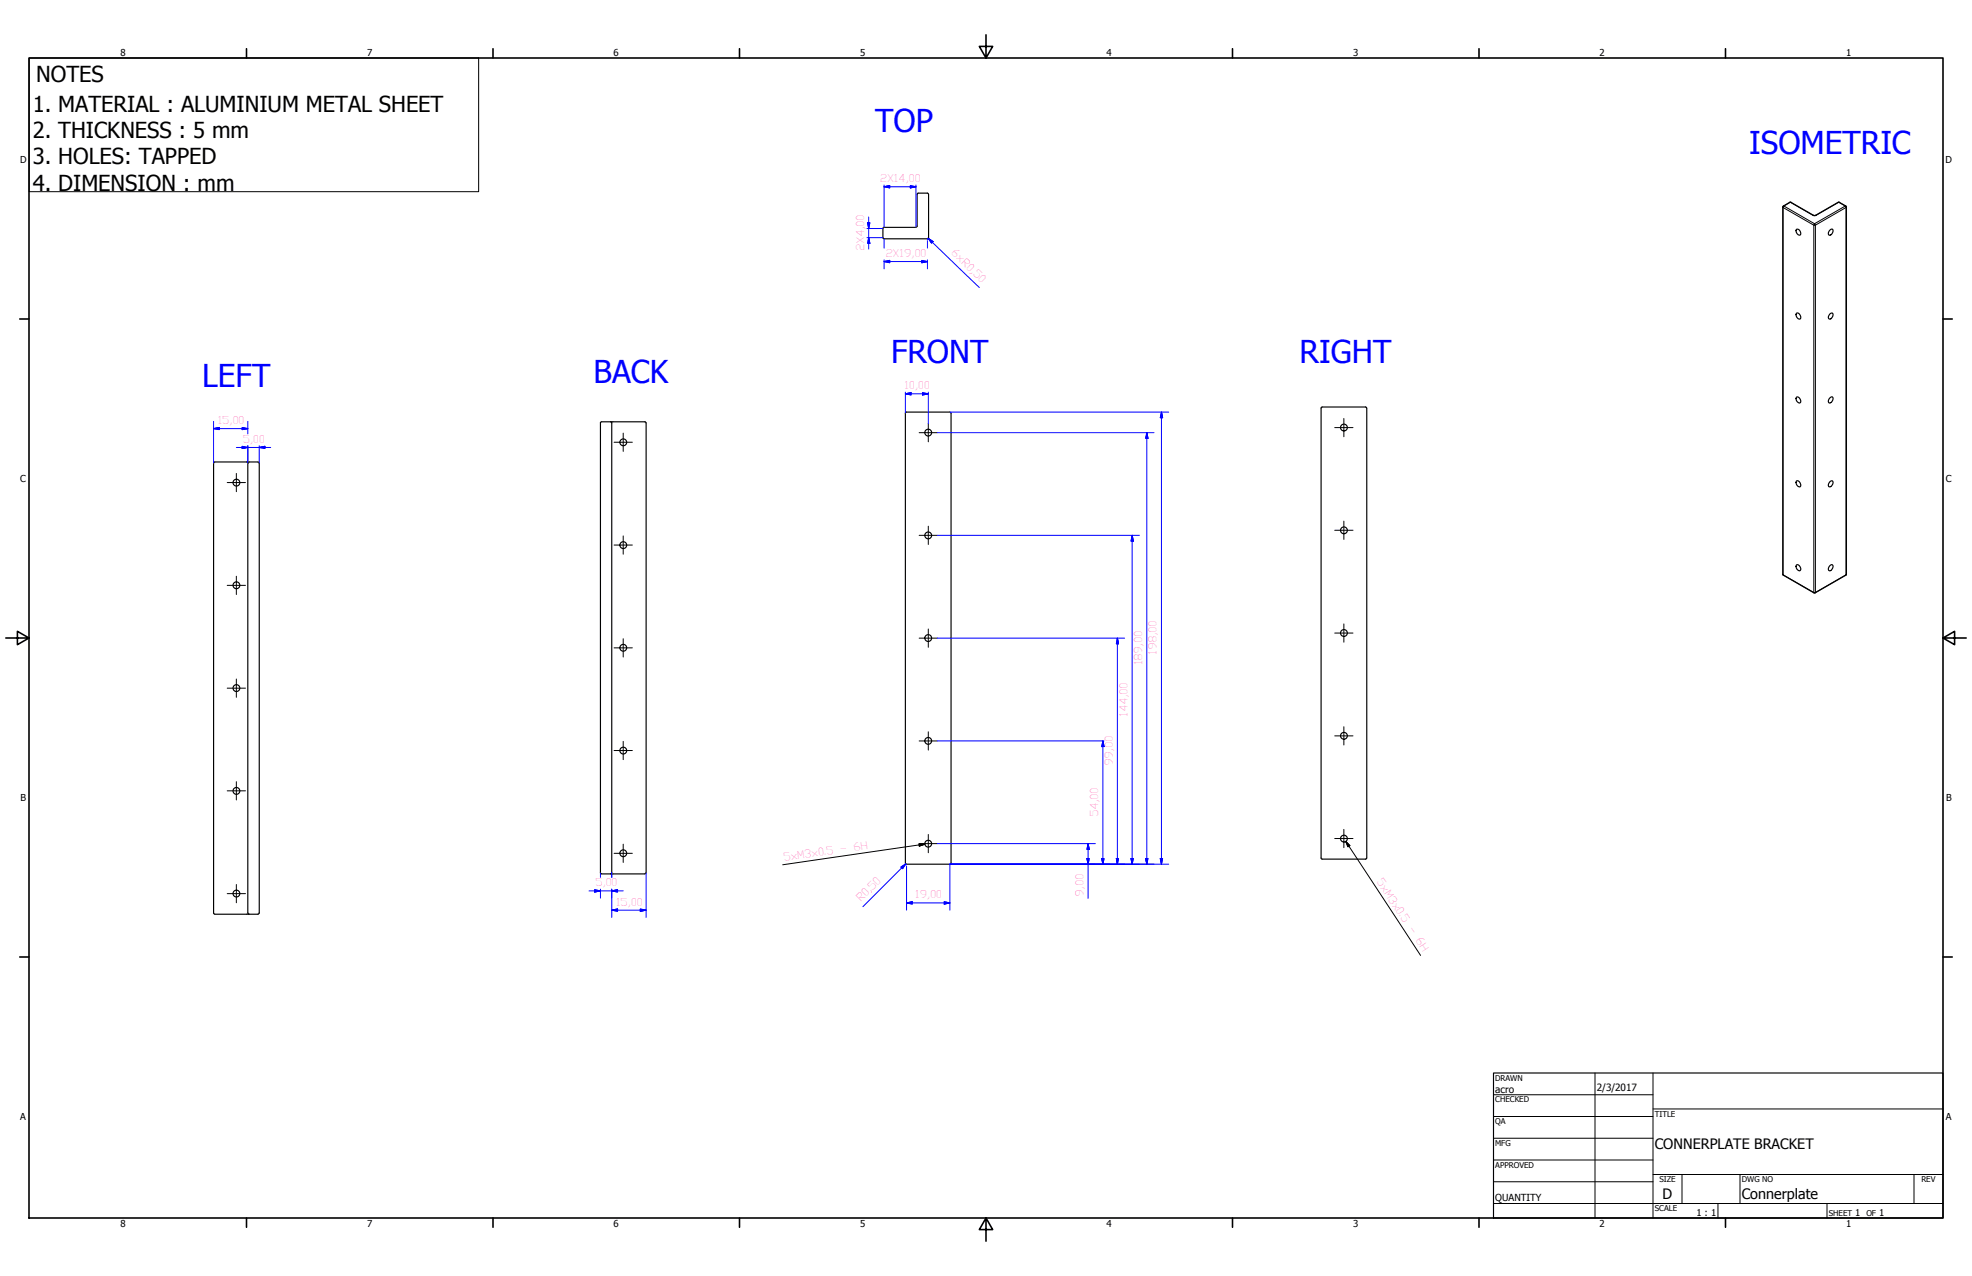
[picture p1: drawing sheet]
<svg xmlns="http://www.w3.org/2000/svg" width="864mm" height="559mm" viewBox="0 0 864 559" stroke-linecap="round" stroke-linejoin="round" font-family="sans-serif">
<!-- layer: Visible Narrow (ISO) -->
<g fill="none" stroke="#000" stroke-width=".44">
<path d="M780.9 90.9l13.4 7.7v160.9l-13.4-7.8zM781 90.2h.2M781.2 90.2l-.3 .7-.2-.3M781.2 90.2l13.4 7.8M781.2 90.2l2.8-1.6 9.9 5.7M783.8 88.6h.5M794.2 94.3h-.3h1.4M794.4 98.2l.2-.2 .4 .6h-.7zM795 98.6l13.4-7.7v160.8l-13.4 7.8zM795.1 94.3h.2M795.3 94.3l9.9-5.7 2.9 1.6-13.5 7.8M805 88.6h.5"/>
<path d="M808.4 90.2h-.3l.3 .7 .2-.3M780.7 251.5l.3 .4M794.4 259.7l.6-.2-.1 .2M808.6 251.5l-.2 .4"/>
</g>
<path d="M808.5 90.6l-.1-.4-3.2-1.7-10.1 5.8-.7 .1-10.3-5.9-3.4 2.1v160.9l.3 .4 13.4 7.8h.5M808.6 90.6v160.9M808.5 251.5l-.2 .4-13.4 7.8" fill="none" stroke="#000" stroke-width=".51"/>
<!-- layer: Visible (ISO) -->
<g fill="none" stroke="#000" stroke-width=".51">
<path d="M401.6 85v14.3l-.4 .2-14.3 .1-.2 4.5M406.1 84.6l.5 .5 .1 19M406.1 84.6h-4l-.5 .5M386.7 104l.4 .5 19 .1M406.6 104l-.5 .5M786.6 100.5l.4-.2a1.79 1.79 0 0 1 1.4 2.6 1.8 1.8 0 0 1-1.8-2.4zM801.5 100.6l.9-.3a1.66 1.66 0 0 1 .1 1.8 1.66 1.66 0 0 1-1.6 .8 1.78 1.78 0 0 1 .6-2.3zM786.6 137.3l.4-.3a1.86 1.86 0 0 1 1.4 2.7 1.8 1.8 0 0 1-1.8-2.4zM801.5 137.4l.9-.3a1.61 1.61 0 0 1 .1 1.7 1.61 1.61 0 0 1-1.6 .8 1.82 1.82 0 0 1 .6-2.2zM578.5 178.8v197l.5 .4M578.5 178.7l.6-.5h18.9l.5 .5M598.6 178.8l-.1 197-.5 .4"/>
<path d="M786.6 174.1l.4-.3a1.83 1.83 0 0 1 1.4 2.6 1.72 1.72 0 0 1-1.8-2.3zM801.5 174.1l.9-.3a1.66 1.66 0 0 1 .1 1.8 1.66 1.66 0 0 1-1.6 .7 1.78 1.78 0 0 1 .6-2.2zM263 185.2l.4-.5h19l.5 .5M263 185.2v197l.4 .5M267.4 184.7l.5 .5M267.9 185.2v197l-.5 .5M283 185.2l-.1 197-.5 .5M396.6 180.7l.4-.2h19l.5 .4v197.1l-.5 .5h-19l-.5-.5zM108.5 202.8v197.1M109.1 202.4l-.5 .5M113.5 202.9l-.5-.6-19 .1-.5 .5v197l.5 .4M113.5 202.8v197.1"/>
<path d="M786.6 210.8l.4-.3a1.86 1.86 0 0 1 1.4 2.7 1.8 1.8 0 0 1-1.8-2.4zM801.5 210.8l.9-.2a1.66 1.66 0 0 1 .1 1.7 1.66 1.66 0 0 1-1.6 .8 1.89 1.89 0 0 1 .6-2.3zM786.6 247.5l.4-.2a1.83 1.83 0 0 1 1.4 2.6 1.72 1.72 0 0 1-1.8-2.4zM801.5 247.6l.9-.3a1.63 1.63 0 0 1 0 1.8 1.63 1.63 0 0 1-1.5 .7 1.82 1.82 0 0 1 .6-2.2zM579.1 376.2h18.9M108.6 399.8l.5 .5M113.5 399.8l-.5 .5M263.5 382.7h18.9M94 400.4h19"/>
<circle cx="273" cy="193.7" r="1.49"/>
<circle cx="406.5" cy="189.5" r="1.49"/>
<circle cx="588.5" cy="187.2" r="1.49"/>
<circle cx="103.5" cy="211.4" r="1.49"/>
<circle cx="273" cy="238.7" r="1.49"/>
<circle cx="406.5" cy="234.5" r="1.49"/>
<circle cx="588.5" cy="232.3" r="1.49"/>
<circle cx="103.5" cy="256.3" r="1.49"/>
<circle cx="406.5" cy="279.4" r="1.49"/>
<circle cx="588.5" cy="277.2" r="1.49"/>
<circle cx="273" cy="283.7" r="1.49"/>
<circle cx="103.5" cy="301.3" r="1.49"/>
<circle cx="273" cy="328.7" r="1.49"/>
<circle cx="406.5" cy="324.5" r="1.49"/>
<circle cx="588.5" cy="322.2" r="1.49"/>
<circle cx="103.5" cy="346.4" r="1.49"/>
<circle cx="273" cy="373.7" r="1.49"/>
<circle cx="406.5" cy="369.5" r="1.49"/>
<circle cx="588.5" cy="367.3" r="1.49"/>
<circle cx="103.5" cy="391.3" r="1.49"/>
</g>
<!-- layer: Border (ANSI) -->
<g fill="none" stroke="#000" stroke-width=".7">
<path d="M431.8 15.2v10.2l-2.9-5.1h5.8l-2.9 5.1M12.7 25.4h838.2v508h-838.2zM107.9 21.3v4.1M215.9 21.3v4.1M323.8 21.3v4.1M539.8 21.3v4.1M647.7 21.3v4.1M755.6 21.3v4.1M8.6 139.7h4.1M850.9 139.7h4.1M2.5 279.4h10.2l-5.1-2.9v5.8l5.1-2.9M850.9 279.4l5.1 2.9v-5.8l-5.1 2.9h10.2"/>
<path d="M8.6 419.1h4.1M850.9 419.1h4.1M107.9 533.4v4.1M215.9 533.4v4.1M323.8 533.4v4.1M431.8 533.4l2.9 5.1h-5.8l2.9-5.1v10.2M539.8 533.4v4.1M647.7 533.4v4.1M755.6 533.4v4.1"/>
</g>
<!-- layer: Title (ANSI) -->
<g fill="none" stroke="#000" stroke-width=".44">
<path d="M654 479.4h69.9M698.5 469.9v63.5M723.9 469.9v63.5M654 488.9h69.9M654 498.5h69.9M723.9 485.6h127M654 508h69.9M654 517.5h69.9M723.9 514.3h127M736.6 514.3v12.7M762 514.3v12.7M838.2 514.3v12.7"/>
<path d="M654 527h196.9M752.3 527v6.4M800.1 527v6.4"/>
</g>
<path d="M654 469.9h196.9v63.5h-196.9z" fill="none" stroke="#000" stroke-width=".51"/>
<!-- layer: Sketch Geometry (ISO) -->
<path d="M12.8 25.4h196.8v58.5h-196.8z" fill="none" stroke="#000" stroke-width=".44"/>
<!-- layer: Dimension (ISO) -->
<g fill="none" stroke="#00f" stroke-width=".44">
<path d="M380 97.5h.9l-.5 2.6zM380.4 95.1v13.9M387.2 81.8l2.4-.5v1zM387.2 81v18.6M387.2 81.8h13.9M398.7 81.3l2.4 .5-2.4 .5zM401.1 81v18.6M379.7 104.1h7M379.7 100.1h7M380.4 104.1l.5 2.5h-.9zM387.2 114.6l2.4-.6v1.1zM387.2 114.6h18.9"/>
<path d="M387.2 104.6v4M387.2 113.8v3.9M403.7 114l2.4 .6-2.4 .5zM406.1 104.6v.3M406.1 105.4v3.2M406.1 113.8v3.9M406.5 104.4l2.1 1.4-.7 .7zM406.5 104.4l22.4 21.5M396.5 172.5l2.5-.5v1zM396.5 172.5h10M396.5 171.7v9.3M404 172l2.5 .5-2.5 .5z"/>
<path d="M406.5 171.7v13.8M93.5 187.7l2.5-.5v1zM93.5 187.7h15M93.5 184.5v18.3M103.5 196h15.1M106 187.2l2.5 .5-2.5 .5zM106 195.5l2.5 .5-2.5 .4zM108.5 184.5v5.6M108.5 195.2v7.6M113.5 196l2.5-.5v.9zM113.5 195.2v7.6M410.5 189.5h94.9"/>
<path d="M416 180.5h95.8M502.2 189.5l.5 2.5h-1zM502.2 189.5v189M508.6 180.5l.5 2.4h-1zM508.6 180.5v198M410.5 234.4h88.5M495.8 234.4l.5 2.6h-1zM495.8 234.4v144.1M410.5 279.5h82M489.3 279.5l.5 2.4h-.9zM489.3 279.5v99M410.5 324.5h73"/>
<path d="M483 324.5l.5 2.5h-1zM483 324.5v54M394.5 379.7l2.1-1.4-1.4 2.1zM396.6 378.3l-18.7 18.8M397 378.5v.3M397 379.3v19.3M410.5 369.4h69.2M476 376h1l-.5 2.5zM476.5 369.4l.5 2.6h-1zM476.5 369.4v24M482.5 376h1l-.5 2.5zM488.9 376h.9l-.5 2.5z"/>
<path d="M495.3 376h1l-.5 2.5zM501.7 376h1l-.5 2.5zM508.1 376h1l-.5 2.5zM511.8 378.5h-95.8v20.1M257.9 390.1h15M260.4 389.6l2.6 .5-2.6 .6zM263 382.2v2M263 389.4v3.9M267.9 398.6l2.5-.5v1zM267.9 390.1l2.5-.5v1.1zM267.9 398.6h15.1M267.9 382.2v2"/>
<path d="M267.9 389.4v12.4M280.4 398.1l2.6 .5-2.6 .5zM283 382.2v19.6M397 395.4l2.5-.5v1zM397 395.4h19M413.5 394.9l2.5 .5-2.5 .5z"/>
</g>
<g fill="#00f" stroke="#00f" stroke-width=".44">
<path d="M396.6 378.3l-1.4 2.1z"/>
<path d="M394.5 379.7l2.1-1.4-1.4 2.1z"/>
<path d="M387.2 114.6l2.4-.6z"/>
<path d="M387.2 114.6l2.4-.6v1.1z"/>
<path d="M403.7 115.1l2.4-.5z"/>
<path d="M403.7 114l2.4 .6-2.4 .5z"/>
<path d="M380.4 104.1l.5 2.5z"/>
<path d="M380.4 104.1l.5 2.5h-.9z"/>
<path d="M380 97.5l.4 2.6z"/>
<path d="M380 97.5h.9l-.5 2.6z"/>
<path d="M398.7 82.3l2.4-.5z"/>
<path d="M398.7 81.3l2.4 .5-2.4 .5z"/>
<path d="M387.2 81.8l2.4-.5z"/>
<path d="M387.2 81.8l2.4-.5v1z"/>
<path d="M406.5 104.4l2.1 1.4z"/>
<path d="M406.5 104.4l2.1 1.4-.7 .7z"/>
<path d="M476 376l.5 2.5z"/>
<path d="M476 376h1l-.5 2.5z"/>
<path d="M476.5 369.4l.5 2.6z"/>
<path d="M476.5 369.4l.5 2.6h-1z"/>
<path d="M482.5 376l.5 2.5z"/>
<path d="M482.5 376h1l-.5 2.5z"/>
<path d="M483 324.5l.5 2.5z"/>
<path d="M483 324.5l.5 2.5h-1z"/>
<path d="M488.9 376l.4 2.5z"/>
<path d="M488.9 376h.9l-.5 2.5z"/>
<path d="M489.3 279.5l.5 2.4z"/>
<path d="M489.3 279.5l.5 2.4h-.9z"/>
<path d="M495.3 376l.5 2.5z"/>
<path d="M495.3 376h1l-.5 2.5z"/>
<path d="M495.8 234.4l.5 2.6z"/>
<path d="M495.8 234.4l.5 2.6h-1z"/>
<path d="M501.7 376l.5 2.5z"/>
<path d="M501.7 376h1l-.5 2.5z"/>
<path d="M502.2 189.5l.5 2.5z"/>
<path d="M502.2 189.5l.5 2.5h-1z"/>
<path d="M508.1 376l.5 2.5z"/>
<path d="M508.1 376h1l-.5 2.5z"/>
<path d="M508.6 180.5l.5 2.4z"/>
<path d="M508.6 180.5l.5 2.4h-1z"/>
<path d="M397 395.4l2.5-.5z"/>
<path d="M397 395.4l2.5-.5v1z"/>
<path d="M413.5 395.9l2.5-.5z"/>
<path d="M413.5 394.9l2.5 .5-2.5 .5z"/>
<path d="M280.4 399.1l2.6-.5z"/>
<path d="M280.4 398.1l2.6 .5-2.6 .5z"/>
<path d="M267.9 398.6l2.5-.5z"/>
<path d="M267.9 398.6l2.5-.5v1z"/>
<path d="M260.4 390.7l2.6-.6z"/>
<path d="M260.4 389.6l2.6 .5-2.6 .6z"/>
<path d="M267.9 390.1l2.5-.5z"/>
<path d="M267.9 390.1l2.5-.5v1.1z"/>
<path d="M93.5 187.7l2.5-.5z"/>
<path d="M93.5 187.7l2.5-.5v1z"/>
<path d="M106 188.2l2.5-.5z"/>
<path d="M106 187.2l2.5 .5-2.5 .5z"/>
<path d="M113.5 196l2.5-.5z"/>
<path d="M113.5 196l2.5-.5v.9z"/>
<path d="M106 196.4l2.5-.4z"/>
<path d="M106 195.5l2.5 .5-2.5 .4z"/>
<path d="M404 173l2.5-.5z"/>
<path d="M404 172l2.5 .5-2.5 .5z"/>
<path d="M396.5 172.5l2.5-.5z"/>
<path d="M396.5 172.5l2.5-.5v1z"/>
</g>
<!-- layer: Center Mark (ISO) -->
<g fill="none" stroke="#000" stroke-width=".44">
<path d="M268.9 193.7h8M272.9 189.7v8M402.5 189.5h8M406.5 185.5v8M584.5 187.3h8M588.5 183.3v8M99.5 211.3h8M103.5 207.3v8M268.9 238.7h8M272.9 234.7v8M402.5 234.4h8M406.5 230.4v8"/>
<path d="M584.5 232.2h8M588.5 228.2v8M99.5 256.3h8M103.5 252.3v8M272.9 279.7v8M402.5 279.5h8M406.5 275.5v8M584.5 277.2h8M588.5 273.2v8M103.5 297.4v8M268.9 283.7h8M99.5 301.4h8"/>
<path d="M588.5 318.3v8M268.9 328.7h8M272.9 324.7v8M402.5 324.5h8M406.5 320.5v8M584.5 322.3h8M99.5 346.3h8M103.5 342.3v8M268.9 373.7h8M272.9 369.7v8M402.5 369.4h8M406.5 365.4v8"/>
<path d="M584.5 367.2h8M588.5 363.2v8M99.5 391.4h8M103.5 387.3v8.1"/>
</g>
<!-- layer: Symbol (ISO) -->
<path d="M402.5 369.6l2.5 .1-2.4 .8zM405 369.7l-62.2 9M589.3 368.5l1.8 1.8-.8 .5zM589.3 368.5l32.8 49.9" fill="none" stroke="#000" stroke-width=".44"/>
<path d="M402.6 370.5l2.4-.8zM402.5 369.6l2.5 .1-2.4 .8zM589.3 368.5l1.8 1.8zM589.3 368.5l1.8 1.8-.8 .5z" fill="#000" stroke="#000" stroke-width=".44"/>
<g font-size="13.8" fill="#00f">
<text x="383.3" y="57.9">TOP</text>
<text x="766.1" y="67.6">ISOMETRIC</text>
<text x="390.3" y="158.8">FRONT</text>
<text x="569.1" y="158.8">RIGHT</text>
<text x="259.9" y="167.7">BACK</text>
<text x="88.6" y="169.7">LEFT</text>
</g>
<g font-size="9.7">
<text x="15.9" y="35.8">NOTES</text>
<text x="14.4" y="48.8">1. MATERIAL : ALUMINIUM METAL SHEET</text>
<text x="14.4" y="60.4">2. THICKNESS : 5 mm</text>
<text x="14.4" y="71.9">3. HOLES: TAPPED</text>
<text x="14.4" y="83.4">4. DIMENSION : mm</text>
</g>
<g font-size="6.3">
<text x="724.7" y="503.4">CONNERPLATE BRACKET</text>
<text x="728.1" y="524.9">D</text>
<text x="762.8" y="525">Connerplate</text>
</g>
<g font-size="4.8" fill="#ff0080">
<text x="395.9" y="170.4">10,00</text>
<text x="95.2" y="185.6">15,00</text>
<text x="106.2" y="193.9">5,00</text>
<text x="506.5" y="286.8" transform="rotate(-90 506.5 286.8)">198,00</text>
<text x="500.2" y="291.3" transform="rotate(-90 500.2 291.3)">189,00</text>
<text x="493.8" y="313.8" transform="rotate(-90 493.8 313.8)">144,00</text>
<text x="487.3" y="335.3" transform="rotate(-90 487.3 335.3)">99,00</text>
<text x="480.9" y="357.8" transform="rotate(-90 480.9 357.8)">54,00</text>
<text x="343.3" y="377.1" transform="rotate(-8 343.3 377.1)">5xM3x0.5 - 6H</text>
<text x="260.6" y="388">5,00</text>
<text x="602.7" y="386" transform="rotate(57 602.7 386)">5xM3x0.5 - 6H</text>
<text x="377" y="395.1" transform="rotate(-45 377 395.1)">R0,50</text>
<text x="400.7" y="393.4">19,00</text>
<text x="474.5" y="392.6" transform="rotate(-90 474.5 392.6)">9,00</text>
<text x="269.6" y="396.6">15,00</text>
</g>
<g font-size="4.7" fill="#ff0080">
<text x="385.3" y="79.8">2X14,00</text>
<text x="378.4" y="109.9" transform="rotate(-90 378.4 109.9)">2X4,00</text>
<text x="387.8" y="112.5">2X19,00</text>
<text x="416.2" y="110.9" transform="rotate(44 416.2 110.9)">6xR0,50</text>
</g>
<g font-size="4.4">
<text x="654.8" y="478.6">acro</text>
<text x="699.3" y="478">2/3/2017</text>
</g>
<text font-size="4.3" x="654.8" y="525.8">QUANTITY</text>
<g font-size="4.2">
<text x="52.8" y="24.4">8</text>
<text x="160.8" y="24.4">7</text>
<text x="268.7" y="24.4">6</text>
<text x="376.7" y="24.4">5</text>
<text x="484.6" y="24.4">4</text>
<text x="592.6" y="24.4">3</text>
<text x="700.5" y="24.4">2</text>
<text x="808.5" y="24.4">1</text>
<text x="8.8" y="71.4">D</text>
<text x="852" y="71.4">D</text>
<text x="8.9" y="211.1">C</text>
<text x="852.2" y="211.1">C</text>
<text x="9" y="350.8">B</text>
<text x="852.2" y="350.8">B</text>
<text x="8.9" y="490.5">A</text>
<text x="852.2" y="490.5">A</text>
<text x="742.9" y="532.6">1 : 1</text>
<text x="812.4" y="532.6">1</text>
<text x="823" y="532.6">1</text>
<text x="52.8" y="537.5">8</text>
<text x="160.8" y="537.5">7</text>
<text x="268.7" y="537.5">6</text>
<text x="376.7" y="537.5">5</text>
<text x="484.6" y="537.5">4</text>
<text x="592.6" y="537.5">3</text>
<text x="700.5" y="537.5">2</text>
<text x="808.5" y="537.5">1</text>
</g>
<g font-size="3.5">
<text x="654.8" y="473.2">DRAWN</text>
<text x="654.8" y="482.8">CHECKED</text>
<text x="724.7" y="488.9">TITLE</text>
<text x="654.8" y="492.3">QA</text>
<text x="654.8" y="501.8">MFG</text>
<text x="654.8" y="511.4">APPROVED</text>
<text x="726.7" y="517.7">SIZE</text>
<text x="762.8" y="517.7">DWG NO</text>
<text x="841.4" y="517.7">REV</text>
<text x="724.7" y="530.4">SCALE</text>
<text x="800.9" y="532.6">SHEET</text>
<text x="817.4" y="532.6">OF</text>
</g>
</svg>
